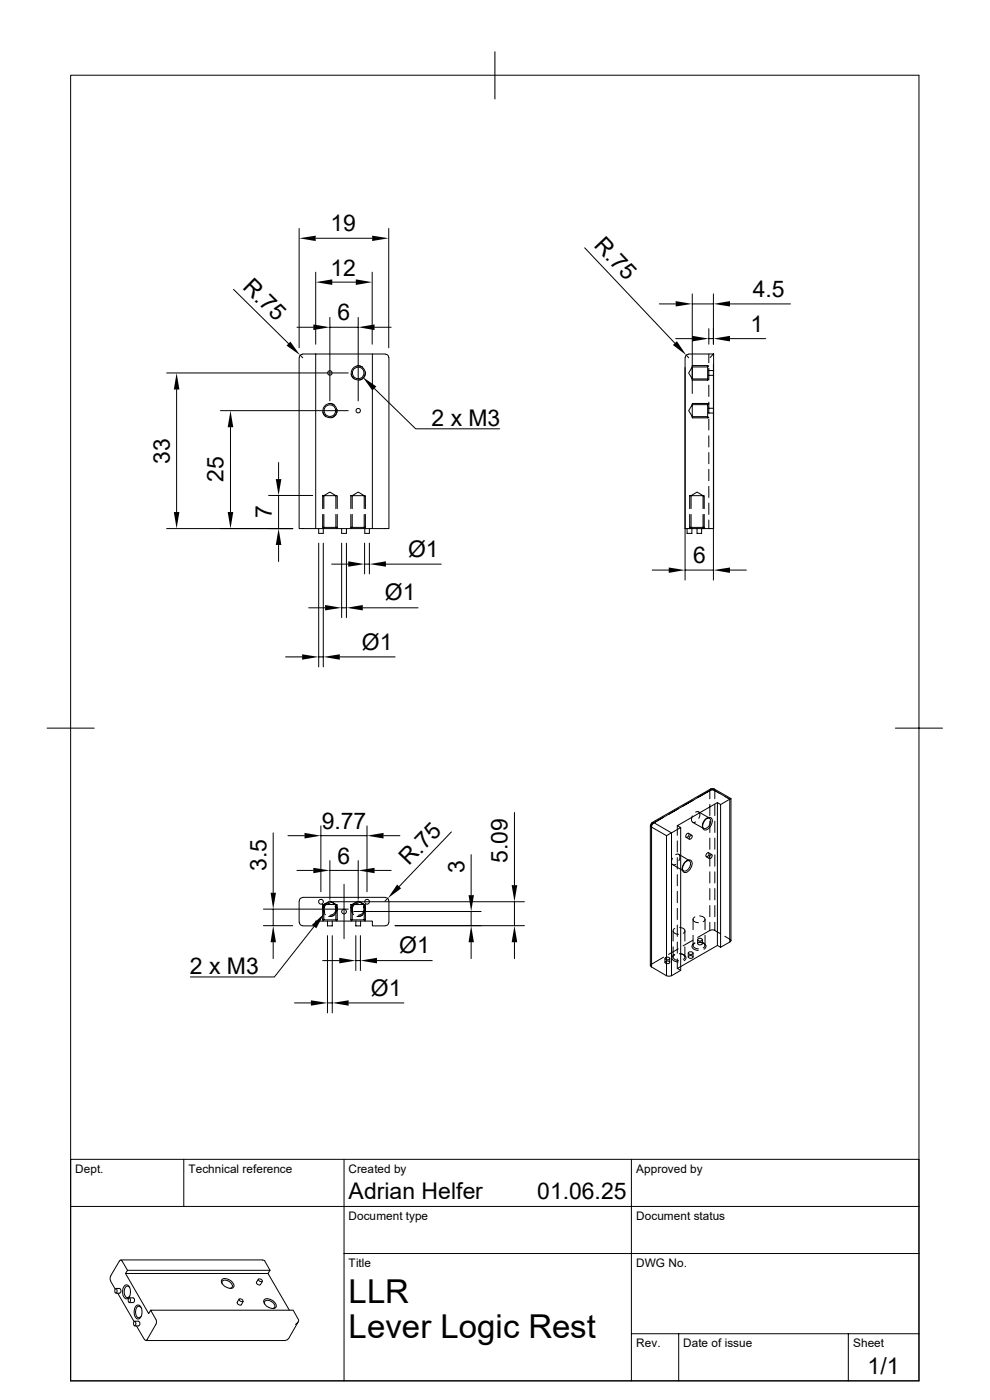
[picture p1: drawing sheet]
<svg xmlns="http://www.w3.org/2000/svg" width="210mm" height="297mm" viewBox="0 0 210 297" stroke-linecap="round" stroke-linejoin="round" font-family="sans-serif">
<g fill="none" stroke="#000" stroke-width=".21">
<path d="M15 16h179.9v276.9h-179.9zM105 11v10M63.5 48.5v25.3M67 57.7v15.3M67 50.5h12M70.5 59.9h5M79 57.7v15.3M82.5 48.5v25.3M124 52.6l19.2 20.2M35.3 79.1h38.6M49.5 61.4l11.7 11.5M63 69.4h3.5"/>
<path d="M63.7 75.4l.5 .5M64.2 75.1h17.5M67 75.1v37h-3.5v-36.2l.2-.5 .5-.3M70 67.4v17.6M70 69.4h6M74.5 79.4l.2 .5 .4 .5M75.7 77.6h.6l.6 .3M76 67.4v17.6M77.5 78.9a1.55 1.55 0 0 1-1.2 1.7M79 75.1v37h3.5v-36.2M79.5 69.4h3.5M81.7 75.1l.6 .3 .2 .5"/>
<path d="M139.9 64.5h3.4M143.3 71.8h3.6M145.3 75.9v47.2M145.6 75.4l.5 .5M146.1 75.1l-.5 .3-.2 .5M146.1 75.1h5.3M146.9 62.4v21.1M146.9 64.5h4.4M146.9 77.6h3.2v3h-3.2zM150.4 69.7v3.3M150.4 71.8h.9M150.4 77.6l-.3 .3h-3.2l-.8 1.2 .8 1.3h3.2l.3 .2"/>
<path d="M150.4 75.1v1.9M150.4 78.1v2.4M150.4 78.6h1M150.4 79.6h1M151.3 62.4v10.6M151.3 77.2v45.9M151.4 75.1l-.8 .8M151.4 75.1v37h-6.1M154.9 64.5h12.8M154.9 71.8h7.5M37.5 82.6v26M46.8 87.1h27.1"/>
<path d="M48.9 90.6v18M59.1 98.1v3.5M68.5 87.4l.2 .6 .4 .4M69.7 85.6h.6l.6 .3M71.5 86.9a1.55 1.55 0 0 1-1.2 1.7M79.4 82.4l8.8 8.6h17.8M146.9 85.6h3.2v3h-3.2zM150.4 85.6l-.3 .3h-3.2l-.8 1.2 .8 1.3h3.2l.3 .2M150.4 81.7v2.4M150.4 85.3v2.4M150.4 88.9v2.3M150.4 92.5v2.3"/>
<path d="M150.4 96v2.4M150.4 99.6v2.4M150.4 86.6h1M150.4 87.6h1M35.3 112.1h26.8M57 105.1h9.3M59.1 105.1v7M59.1 115.6v3.5M67 112.1h12M67.6 115.2v26.3M67.6 112.1v1.1h1v-1.1M68.5 107.9v-2.7h3v2.7"/>
<path d="M68.5 109.1v2.8h3v-2.8M68.6 115.2v26.3M68.7 107.9v-2.7l1.3-.8 1.2 .8v2.7M68.7 109.1v2.8l-.2 .2M70.4 119.7h3.5M71.2 109.1v2.8l.3 .2M72.5 115.2v15.8M72.5 112.1v1.1h1v-1.1M73.5 115.2v15.8M74.4 107.9v-2.7h3.1v2.7M74.4 109.1v2.8h3.1v-2.8M74.7 107.9v-2.7l1.3-.8 1.3 .8v2.7"/>
<path d="M74.7 109.1v2.8l-.2 .2M77.3 109.1v2.8l.2 .2M77.3 115.2v6.6M77.3 119.7h1.1M77.4 112.1v1.1h1v-1.1M78.4 115.2v6.6M81.9 119.7h11.7M145.8 112.1v1.1h1v-1.1M146.3 107.9v-2.7h3.1v2.7M146.3 109.1v2.8h3.1v-2.8M146.6 107.9v-2.7l1.3-.8 1.2 .8v2.7M146.6 109.1v2.8l-.3 .2"/>
<path d="M147.9 112.1v1.1h.9v-1.1M149.1 109.1v2.8l.3 .2M150.4 103.2v2.3M150.4 106.7v2.4M150.4 110.3v1.8M60.6 139.4h3.5M65.5 128.9h3.5M67.6 139.4h1M72.1 139.4h11.7M72.5 128.9h1M77 128.9h11.7M138.3 120.9h3.6"/>
<path d="M145.3 120.9h6M154.9 120.9h3.4M10 154.5h10M189.9 154.5h10M58 176.7v12.7M61.1 177.3h3.5M68.1 175.2v14M68.1 177.3h9.8M77.9 175.2v14M81.4 177.3h3.4M95.8 176.5l-11.1 11.6M109.1 172.4v15.4"/>
<path d="M138.1 174.8l.3-.3 .3 .1-.4 .4-.1 .5-.2-.2zM138.2 175.5v-.6l-.2 .3v29.7v-.3l2.8-1.5M138.2 175.5l3.2 1.8M138.2 175.5v29.6M141.4 177.3v29.7M142.4 176.7l-1 .6M143.7 175.2v2M143.7 178.4v2.4M143.9 171.6l-2.1 1.2M144.4 175.6v30.3l-1.9 1.1v-30.3M146 176.8a.58 .58 0 0 0-.4 .8M146.4 177.3l.3-.1a.5 .5 0 0 1 0 .6 .5 .5 0 0 1-.5 .2z"/>
<path d="M146.8 177.2l-.8-.4a.54 .54 0 0 1 .1 .6 .54 .54 0 0 1-.6 .2l.8 .5M146.9 173.1a.81 .81 0 0 0-.2 .8 .81 .81 0 0 0 .6 .6l.3-.1M146.9 174.5l2.4 1.3M147 169.8l-2.1 1.2M147.6 172.3a.67 .67 0 0 1 .9 .2 .67 .67 0 0 1-.2 .9v.2M148.2 172.3l2.3 1.3M149 175.2v.2M149.5 174l.3-.2a.74 .74 0 0 1 1-.3 .74 .74 0 0 1 .2 1 1.71 1.71 0 0 1-1.6 1.6l-.3-.3-.1-.5zM150.1 173.5a1.54 1.54 0 0 0-.8 2.3 1.46 1.46 0 0 0 1.2-2.2h-.5M150.6 167.7l.3-.1 .7 .1v1.8M150.6 167.7l.1-.3-12.4 7.1-.1 .4 2.6-1.5M150.6 167.7l-2.6 1.5"/>
<path d="M150.6 167.7v1.8M150.6 170.6v2.4M150.6 174.2v2.4M150.6 177.8v2.4M150.8 167.4h.7zM151.6 170.6v2.4M151.6 174.2v2.4M151.6 177.8v2.4M152.2 170.3v30.3M152.7 168.4l-1.1-.7-.1-.3 3.6 2v30.2l-.2-.3-1.1-.7M152.9 170.7v30.3l1.9-1.1M153.8 169l1 .5"/>
<path d="M154.8 169.5l-1.9 1.2-.7-.4-8.5 4.9 .7 .4-1.9 1.1M154.8 169.5l-3.7-2.1-12.4 7.1 3.8 2.2M155 169.5l-.2 .1M155.1 169.4l-.3 .1v30.4M55.9 196.4h6.2M55.9 192.9h18M58 192.9v3.5M58 199.9v3.5M63 184.7h3.5M64.2 196.4h2.8v-1h12v1h2.7M66.6 196.6l-8.4 10.7h-17.8M68.5 191.9h3v3.3h-3z"/>
<path d="M68.5 195.4l.2-.2v-3.3l1.3-.8 1.2 .8v3.3l.3 .2M68.7 192.2a1.55 1.55 0 0 0 .3 1.9M69.1 191.6l-.4 .5-.2 .5M69.5 198.5v16.4M69.5 195.4v1h1v-1M69.5 191.5a1.6 1.6 0 0 1 1.8 .7M70 191.6a1.27 1.27 0 0 0-1.1 1.9M70 182.6v8.2M70 184.7h6M70.2 191.3h41.1M70.3 191.4a1.55 1.55 0 0 1 1.2 1.8M70.5 198.5v16.4"/>
<path d="M70.9 194.1l-1.2 .3M71.1 192.3a1.29 1.29 0 0 1-1.1 1.9M71.5 193.2a1.48 1.48 0 0 1-1.5 1.2M73 187.6v11.5M74.4 191.9h3.1v3.3h-3.1zM74.5 195.4l.2-.2v-3.3l1.3-.8 1.3 .8v3.3l.2 .2M74.7 192.2a1.47 1.47 0 0 0 .3 1.9M75.1 193.4h27M75.1 191.6l-.4 .5-.2 .5M75.5 198.5v7.4M75.5 195.4v1h1v-1M75.5 191.5a1.6 1.6 0 0 1 1.8 .7"/>
<path d="M76 191.6a1.27 1.27 0 0 0-1.1 1.9M76 182.6v8.2M76.3 191.4a1.55 1.55 0 0 1 1.2 1.8M76.5 198.5v7.4M76.9 194.1l-.6 .3h-.6M77.1 192.3a1.29 1.29 0 0 1-1.1 1.9M77.5 193.2a1.59 1.59 0 0 1-1.5 1.2M79.5 184.7h3.5M82.3 190.6l-.6 .5M82.5 191.1l-.1-.3-.7-.4-17.8 .1-.4 .6v4.6l.2 .5 .5 .2M82.5 195.7l-.2 .5-.6 .2M82.5 191.1v4.6"/>
<path d="M83.8 196.4h27.5M99.9 181.3v8.6M99.9 193.4v3M99.9 199.9v3.5M109.1 191.3v5.1M109.1 199.9v3.5M142.6 182.1a.82 .82 0 0 0-.2 .8 .82 .82 0 0 0 .7 .6l.2-.1M142.7 183.4l2.3 1.4M142.8 197.5v2.1M143.1 197a.6 .6 0 0 0-.3 .6 .6 .6 0 0 0 .6 .5l.5 .1M143.3 181.3a.62 .62 0 0 1 .8 .1 .62 .62 0 0 1 .1 .8l-.2 .4M143.7 181.9v2.5"/>
<path d="M143.7 185.5v2.4M143.7 189.1v2.4M143.7 192.7v2.4M143.7 196.3v2.4M143.7 199.9v2.3M144 181.2l2.3 1.4M144.2 196.8a.81 .81 0 0 1 1 1l-.3 .2M144.7 184.2v.2M145.2 183l.3-.2a.74 .74 0 0 1 1-.3 .74 .74 0 0 1 .3 1.1 1.71 1.71 0 0 1-1.6 1.5l-.3-.3-.2-.5zM145.3 197.5v2.1M145.7 182.6a1.73 1.73 0 0 0-.8 2.1 1.11 1.11 0 0 0 1.5-.9 .68 .68 0 0 0 .1-.9 .68 .68 0 0 0-.8-.3M145.8 182.5l-.2 .1"/>
<path d="M147 199.5l-2.1 1.2M147 195v2.2M147 198.4v2.2M147.4 194.5a.59 .59 0 0 0-.4 .7 .59 .59 0 0 0 .6 .5h.6M148 199.3a.56 .56 0 0 1 .5-.2 .56 .56 0 0 1 .5 .4 .56 .56 0 0 1-.6 .2 .56 .56 0 0 1-.4-.4zM148 199.3v.9M148.1 200l.4-.1a.33 .33 0 0 1 .5 .3 .33 .33 0 0 1-.5 .2l-.5-.2zM148.4 199.9a1.12 1.12 0 0 1 1.3 1.1l-.3 .4M148.4 194.3a.81 .81 0 0 1 1 1l-.2 .2M148.4 199.9a.81 .81 0 0 1 1 1l-.2 .2M149 199.3v.9M149.6 195v2.2"/>
<path d="M149.6 198.4v2.2M150.3 180.9a.54 .54 0 0 1 0 .6 .54 .54 0 0 1-.5 .2l.7 .5M150.3 180.9a.58 .58 0 0 0-.4 .8M150.3 180.9l.7 .4M150.6 197.4l.4-.1 .6 .1M150.6 181.4v2.4M150.6 185v2.3M150.6 188.5v2.4M150.6 192.1v2.4M150.6 195.7v1.7M150.6 197.4l-2.6 1.5M150.7 181.4l.2-.1a.5 .5 0 0 1 .1 .6 .5 .5 0 0 1-.5 .2z"/>
<path d="M151.6 181.4v2.4M151.6 185v2.3M151.6 188.5v2.4M151.6 192.1v2.4M151.6 195.7v1.7M151.6 197.4l1.1 .6M155 199.6l-.2 .3M62.5 212.8h3.5M68.5 203.8h3.5M69.5 212.8h1M74 212.8h11.7M75.5 203.8h1"/>
<path d="M80 203.8h11.7M138 204.9l.2 .2M138.2 205.1l3.2 1.9M141.1 203.3v.9M141.1 204a.51 .51 0 0 1 .6-.2 .51 .51 0 0 1 .3 .5 .52 .52 0 0 1-.5 .2 .52 .52 0 0 1-.4-.5zM141.2 203.2a.45 .45 0 0 1 .5-.2 .45 .45 0 0 1 .3 .5 .44 .44 0 0 1-.6 .2 .44 .44 0 0 1-.2-.5zM141.4 207l.3 .1 .7-.1M142.1 203.3v.9M142.8 200.9v2.1M143.7 203.4v2M143.9 201.3l-2.1 1.2M143.9 203.8a.76 .76 0 0 1-.9-.3 .76 .76 0 0 1 0-.9l.1-.1a.72 .72 0 0 0-.6 .8 .72 .72 0 0 0 .8 .7l.6 .1"/>
<path d="M144.2 202.4a1.12 1.12 0 0 1 1.3 1l-.4 .4M144.2 202.3a.76 .76 0 0 1 .9 .3 .76 .76 0 0 1 0 .9h-.2M144.9 202.5l.2 .1M145.3 200.9v2.1M146 202.9a.55 .55 0 0 1 .5-.2 .55 .55 0 0 1 .5 .4 .59 .59 0 0 1-1-.2zM146 202.2v.8M146.1 202a.45 .45 0 0 1 .6-.1 .45 .45 0 0 1 .2 .5 .47 .47 0 0 1-.5 .1 .47 .47 0 0 1-.3-.4zM147 202.2v.8M148.2 201.3a.9 .9 0 0 1-1.1-.9l.3-.3a.73 .73 0 0 0-.6 .7 .73 .73 0 0 0 .7 .7l.6 .1M149.2 200.1l.2 .1M152.9 201l-.7-.4-8.5 4.8 .7 .5M15 255.9h179.9"/>
<path d="M39 246v9.9M73 246v46.9M133.9 246v46.9M194.9 246h-179.9v46.9M23.5 271.8l.9 1.7M23.5 270.7l-.1 .4 .1 .6M24.4 273.5l.2-.1a.51 .51 0 0 1 .2 .5 .51 .51 0 0 1-.2 .4l-.3-.4zM24.6 273.3h.8M25 274.4l3.4 6M25.4 273.4a.55 .55 0 0 1 0 .9l-.8 .1M25.6 267.3h30.1M26.5 272.7a.76 .76 0 0 1 1.1 .7 1.76 1.76 0 0 1-.7 2.1 1.38 1.38 0 0 1-.9-1.8l.2-.6z"/>
<path d="M26.6 270.2h30.3M27.1 269.5l-.5 .7 4.9 8.5 .5-.7M27.3 275.5l.1-.1a.51 .51 0 0 1 .3 .4 .51 .51 0 0 1-.3 .5l-.2-.5zM27.4 275.3l.9 .1a.55 .55 0 0 1 0 .9M27.4 276.4h.9M27.5 273.1l-.3-.2a1.05 1.05 0 0 0-.8 1.5l.1 .5a.52 .52 0 0 0 .5 .4 .52 .52 0 0 0 .5-.3M29 276.9a.76 .76 0 0 1 1.1 .8 1.76 1.76 0 0 1-.7 2.1 1.38 1.38 0 0 1-.9-1.8l.2-.6zM29.9 277.4l-.3-.2a1.05 1.05 0 0 0-.8 1.4l.2 .6a.52 .52 0 0 0 .4 .4 .52 .52 0 0 0 .5-.3M33.1 280v.8l-1.9 3.3-.3 .3-.3-.3M47.1 272.4a.68 .68 0 0 1 .3-.8 .68 .68 0 0 1 .9 .1 1.11 1.11 0 0 1 .8 1.5l-.3 .1M47.2 271.4a1.77 1.77 0 0 1 2.4 1.6 1.59 1.59 0 0 1-2.4-.5l-.1-.3a.55 .55 0 0 1 .1-.8zM50.7 275.6l-.4 .7"/>
<path d="M50.7 275.6a.45 .45 0 0 1 .6 0 .45 .45 0 0 1 .1 .5l-.5-.1zM51.6 276.1l-.4 .7a.62 .62 0 0 1-.9-.5M54.8 271.4a.45 .45 0 0 1 .6 0 .45 .45 0 0 1 .1 .5l-.5-.1zM54.8 271.4l-.4 .6a.62 .62 0 0 0 .8 .5l.5-.6M55.7 267.3l.5 .2M56.1 276.6a.68 .68 0 0 1 .3-.7 .68 .68 0 0 1 .9 .1 1.11 1.11 0 0 1 .9 1.5l-.4 .1M56.1 275.7a1.77 1.77 0 0 1 2.4 1.6 1.66 1.66 0 0 1-2.3-.6l-.2-.2a.55 .55 0 0 1 .1-.8zM56.2 267.5l1.1 2-.4 .7 4.5 7.8M57.3 269.5h-30.2l-1.3-2.1-.2-.1-.3 .2-1.8 3.2M63.3 279.9l-1.1-1.9h-30.2l1.1 1.9M63.3 280l-.1 .5-.5 .5M73 265.9h121.9"/>
<path d="M28.4 280.4l.1-.1a.51 .51 0 0 1 .3 .5 .51 .51 0 0 1-.3 .5l-.2-.5zM28.6 281.3h.8M28.6 280.3h.8M29 281.3l1.6 2.8M29.4 280.3a.55 .55 0 0 1 0 1M61.2 284l-.3 .3-.4 .1h-29.6M63.2 280.5l-2 3.5M133.9 283h61M144 283v9.9M180 283v9.9"/>
<circle cx="70" cy="79.1" r=".47"/>
<circle cx="76" cy="79.1" r="1.23"/>
<circle cx="76" cy="79.1" r="1.49"/>
<circle cx="70" cy="87.1" r="1.23"/>
<circle cx="70" cy="87.1" r="1.49"/>
<circle cx="76" cy="87.1" r=".47"/>
<circle cx="68.1" cy="191.3" r=".51"/>
<circle cx="73" cy="193.4" r=".48"/>
<circle cx="77.9" cy="191.3" r=".51"/>
</g>
<g fill="#000">
<path d="M63.5 50.5l3.5-.5v1.1zM67 59.9l3.5-.6v1.2zM75.5 59.3l3.5 .6-3.5 .6zM79 50l3.5 .5-3.5 .6zM61.6 72.5l2.1 2.9-2.9-2.1zM66.5 68.8l3.5 .6-3.5 .6zM76 69.4l3.5-.6v1.2zM143.3 63.9l3.6 .6-3.6 .5zM142.7 73.2l.9-.8 2 3zM146.9 71.2l3.5 .6-3.5 .6zM151.3 71.8l3.6-.6v1.2zM151.3 64.5l3.6-.6v1.1z"/>
<path d="M37.5 79.1l.6 3.5h-1.2zM48.9 87.1l.6 3.5h-1.2zM76.9 80l2.9 2-.8 .8zM36.9 108.6h1.2l-.6 3.5zM48.3 108.6h1.2l-.6 3.5zM59.1 112.1l.6 3.5h-1.2zM58.5 101.6h1.2l-.6 3.5zM73.9 119.1l3.4 .6-3.4 .5zM78.4 119.7l3.5-.6v1.1zM64.1 138.8l3.5 .6-3.5 .6zM69 128.4l3.5 .5-3.5 .6zM68.6 139.4l3.5-.6v1.2z"/>
<path d="M73.5 128.9l3.5-.5v1.1zM141.9 120.4l3.4 .5-3.4 .6zM151.3 120.9l3.6-.5v1.1zM64.6 176.7l3.5 .6-3.5 .6zM77.9 177.3l3.5-.6v1.2zM58 196.4l.5 3.5h-1.1zM57.4 189.4h1.1l-.5 3.5zM66.2 196.2l2.6-2.4-1.7 3.1zM66.5 184.1l3.5 .6-3.5 .6zM76 184.7l3.5-.6v1.2zM84.2 187.7l.9 .8-2.8 2.1zM99.9 196.4l.6 3.5h-1.1z"/>
<path d="M99.4 189.9h1.1l-.6 3.5zM109.1 196.4l.6 3.5h-1.2zM108.5 187.8h1.2l-.6 3.5zM66 212.2l3.5 .6-3.5 .6zM72 203.2l3.5 .6-3.5 .6zM70.5 212.8l3.5-.6v1.2zM76.5 203.8l3.5-.6v1.2z"/>
</g>
<g font-size="7">
<text x="74" y="276.4">LLR</text>
<text x="74" y="283.9">Lever Logic Rest</text>
</g>
<g font-size="4.9">
<text x="70.1" y="49.1">19</text>
<text x="125.8" y="52.3" transform="rotate(47 125.8 52.3)">R.75</text>
<text x="70.1" y="58.5">12</text>
<text x="51.3" y="61.1" transform="rotate(45 51.3 61.1)">R.75</text>
<text x="159.7" y="63">4.5</text>
<text x="71.6" y="68">6</text>
<text x="159.2" y="70.4">1</text>
<text x="91.5" y="90.3">2 x M3</text>
<text x="36" y="98.3" transform="rotate(-90 36 98.3)">33</text>
<text x="47.4" y="102.3" transform="rotate(-90 47.4 102.3)">25</text>
<text x="57.7" y="110" transform="rotate(-90 57.7 110)">7</text>
<text x="86.6" y="118.1">Ø1</text>
<text x="147" y="119.5">6</text>
<text x="81.7" y="127.4">Ø1</text>
<text x="76.8" y="137.8">Ø1</text>
<text x="68.2" y="175.9">9.77</text>
<text x="56.5" y="184.7" transform="rotate(-90 56.5 184.7)">3.5</text>
<text x="71.6" y="183.2">6</text>
<text x="86.7" y="183.8" transform="rotate(-46 86.7 183.8)">R.75</text>
<text x="98.5" y="185.2" transform="rotate(-90 98.5 185.2)">3</text>
<text x="107.7" y="183.1" transform="rotate(-90 107.7 183.1)">5.09</text>
<text x="84.7" y="202.3">Ø1</text>
<text x="40.3" y="206.6">2 x M3</text>
<text x="78.7" y="211.2">Ø1</text>
<text x="74" y="254.5">Adrian Helfer</text>
<text x="113.9" y="254.5">01.06.25</text>
<text x="184.1" y="291.6">1/1</text>
</g>
<g font-size="2.5">
<text x="16" y="248.8">Dept.</text>
<text x="40" y="248.8">Technical reference</text>
<text x="74" y="248.8">Created by</text>
<text x="134.9" y="248.8">Approved by</text>
<text x="74" y="258.7">Document type</text>
<text x="135" y="258.7">Document status</text>
<text x="74" y="268.7">Title</text>
<text x="135" y="268.7">DWG No.</text>
<text x="135" y="285.8">Rev.</text>
<text x="145" y="285.8">Date of issue</text>
<text x="181" y="285.8">Sheet</text>
</g>
</svg>
